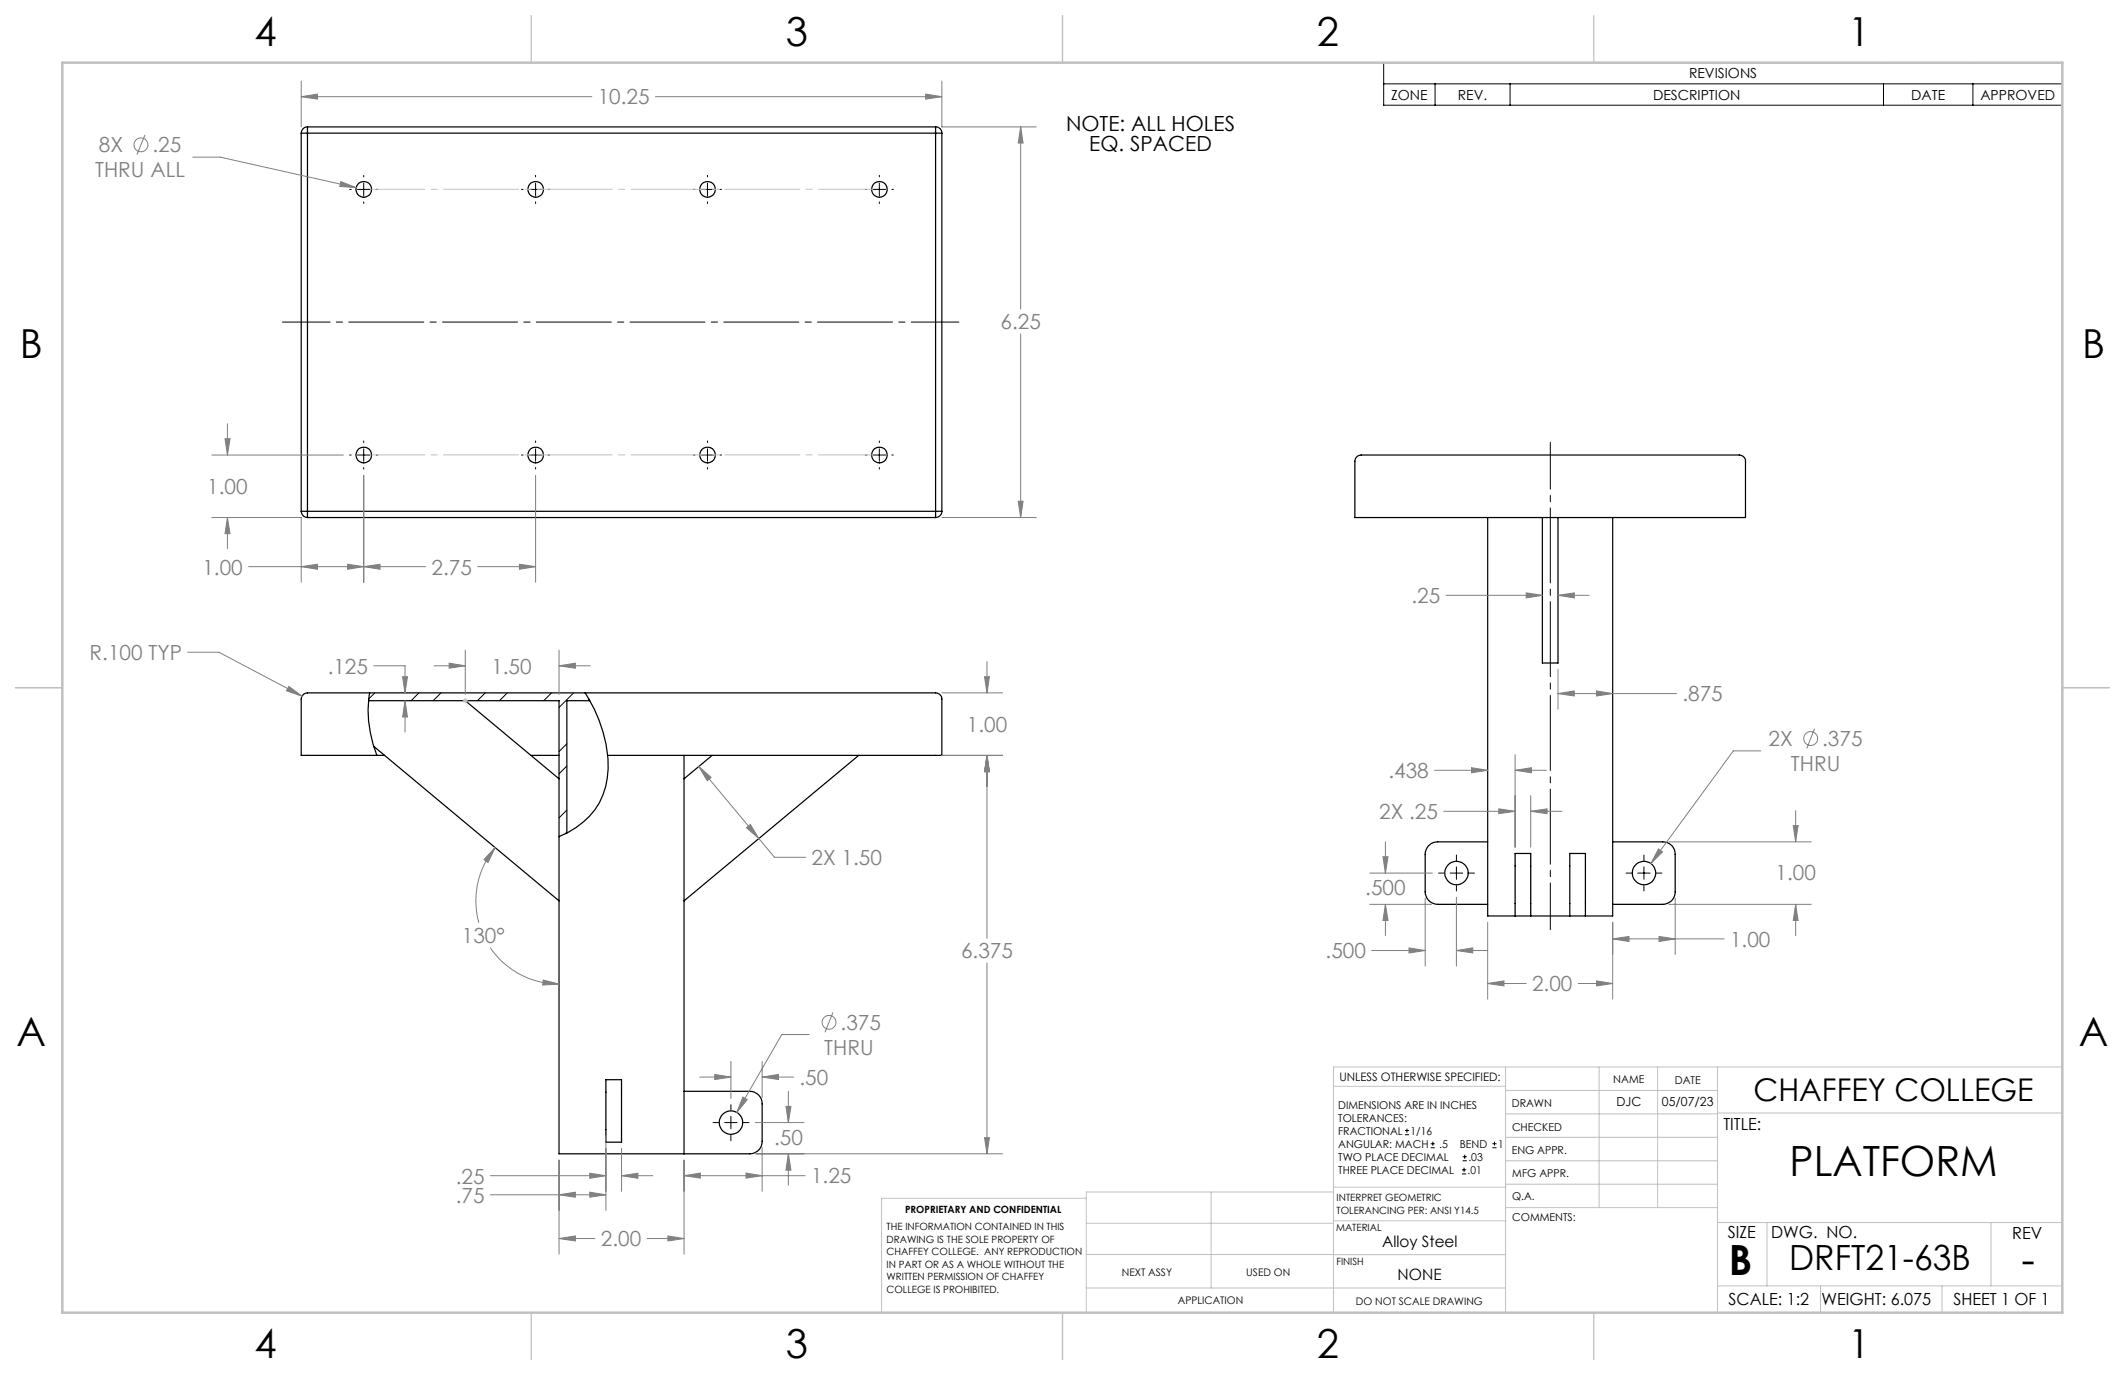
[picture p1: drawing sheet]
<svg xmlns="http://www.w3.org/2000/svg" width="432mm" height="279mm" viewBox="0 0 432 279" stroke-linecap="round" stroke-linejoin="round" font-family="sans-serif">
<g fill="none" stroke="#000" stroke-width=".2">
<path d="M281.2 12.7h137.9v8.7h-137.9zM281.2 17h137.9M291.6 17v4.4M306.8 17v4.4M382.7 17v4.4M400.9 17v4.4M71 38.5h.4M72.6 38.5h2.6M73.9 35.6v.3M73.9 37.2v2.6M76.4 38.5h.4M106 38.5h.3"/>
<path d="M107.6 38.5h2.5M108.8 35.6v.3M108.8 37.2v2.6M111.4 38.5h.3M140.9 38.5h.3M142.5 38.5h2.5M143.8 35.6v.3M143.8 37.2v2.6M146.3 38.5h.3M175.8 38.5h.3M177.4 38.5h2.6M178.7 35.6v.3"/>
<path d="M178.7 37.2v2.6M181.2 38.5h.3M73.9 41v.3M108.8 41v.3M143.8 41v.3M178.7 41v.3M71 92.5h.4M72.6 92.5h2.6M73.9 89.6v.3M73.9 91.2v2.5M73.9 95v.3M76.4 92.5h.4"/>
<path d="M106 92.5h.3M107.6 92.5h2.5M108.8 89.6v.3M108.8 91.2v2.5M108.8 95v.3M111.4 92.5h.3M140.9 92.5h.3M142.5 92.5h2.5M143.8 89.6v.3M143.8 91.2v2.5M143.8 95v.3M146.3 92.5h.3"/>
<path d="M175.8 92.5h.3M177.4 92.5h2.6M178.7 89.6v.3M178.7 91.2v2.5M178.7 95v.3M181.2 92.5h.3M76.2 140.8l-1.3 1.2M85.1 140.8l-1.6 1.6M89.6 140.8l-1.6 1.6M98.6 140.8l-1.6 1.6M103.1 140.8l-1.6 1.6M112.1 140.8l-1.6 1.6"/>
<path d="M115.2 151.1l-1.6 1.6M115.2 155.6l-1.6 1.6M116.6 140.8l-3 3M115.2 164.6l-1.6 1.6M115.2 169.1l-.3 .3M292.3 177.4h1.1M294.7 177.4h2.5M295.9 173.7v1.2M295.9 176.1v2.6M295.9 180v1M298.5 177.4h1.1M330.4 177.4h1.1"/>
<path d="M332.8 177.4h2.5M334 173.7v1.2M334 176.1v2.6M334 180v1M336.6 177.4h1.1M144.9 228.1h1.1M147.2 228.1h2.6M148.5 224.5v1.1M148.5 226.8v2.6M148.5 230.6v1.2M151.1 228.1h1.1M285.5 230.6h.8"/>
<path d="M285.5 229.7h.8M285.9 229.3v.9M290.7 233.2h.8M290.7 232.4h.8M291.1 232v.8M297.1 238.5h.8M297.1 237.7h.8M297.2 235.9h.9M297.2 235.1h.9M297.5 237.3v.8M297.6 234.6v.9M303.2 233.2h.9"/>
<path d="M303.2 232.4h.9M303.7 232v.8"/>
</g>
<g fill="none" stroke="#000" stroke-width=".25">
<path d="M61.2 27.1h1.3M61.2 27.1v76.8M62.5 25.8a1.26 1.26 0 0 0-1.3 1.3M62.5 25.8v1.3M62.5 27.1h127.6M62.5 25.8h127.6M62.5 27.1v76.8M190.1 25.8a1.21 1.21 0 0 1 1.3 1.3M190.1 27.1h1.3M190.1 25.8v1.3M190.1 27.1v76.8M191.4 27.1v76.8"/>
<path d="M275.7 92.9l.9-.4h76.8a1.26 1.26 0 0 1 1.3 1.2v11.5h-79.4v-11.5l.1-.5zM61.2 103.9h1.3M61.2 103.9a1.33 1.33 0 0 0 1.3 1.3M62.5 103.9v1.3M62.5 103.9h127.6M62.5 105.2h127.6M190.1 103.9h1.3M190.1 103.9v1.3M191.4 103.9a1.26 1.26 0 0 1-1.3 1.3M302.3 105.2v80.9h25.4v-80.9M313.4 105.2v29.5h3.2v-29.5M74.9 142.4h38.7v92.1h38.7a2.51 2.51 0 0 0 2.6-2.6v-7.6a2.5 2.5 0 0 0-2.6-2.5h-13.3"/>
<path d="M75.1 140.8a23 23 0 0 0 1.5 12.7M76 151.7l37.6 31.4M78.1 153.5h-16.9v-11.4a1.33 1.33 0 0 1 1.3-1.3h127.6a1.26 1.26 0 0 1 1.3 1.3v11.4h-67.9M94.5 142.4l19.1 15.9M107.9 153.5h5.7M118.9 140.8a32.9 32.9 0 0 1 4.6 12.7M119.8 142.4h-4.6v26.9M123.5 153.5a15 15 0 0 1-8.1 15.7l-1.8 .8M139 153.5v81M144.7 153.5l-5.7 4.8M174.5 153.5l-35.5 29.6M302.3 171.1h-10.2a2.57 2.57 0 0 0-2.5 2.5v7.6a2.57 2.57 0 0 0 2.5 2.6h10.2"/>
<path d="M327.7 171.1h10.2a2.51 2.51 0 0 1 2.5 2.5v7.6a2.5 2.5 0 0 1-2.5 2.6h-10.2M307.9 186.1v-12.7h3.1v12.7M319 186.1v-12.7h3.2v12.7M123.1 219.4h3.2v12.7h-3.2z"/>
<circle cx="73.9" cy="38.5" r="1.59"/>
<circle cx="108.8" cy="38.5" r="1.59"/>
<circle cx="143.8" cy="38.5" r="1.59"/>
<circle cx="178.7" cy="38.5" r="1.59"/>
<circle cx="73.9" cy="92.5" r="1.59"/>
<circle cx="108.8" cy="92.5" r="1.59"/>
<circle cx="143.8" cy="92.5" r="1.59"/>
<circle cx="178.7" cy="92.5" r="1.59"/>
<circle cx="296" cy="177.4" r="2.38"/>
<circle cx="334.1" cy="177.4" r="2.38"/>
<circle cx="148.5" cy="228.1" r="2.38"/>
</g>
<g fill="none" stroke="#808080" stroke-width=".2">
<path d="M61.2 19.6l3.3-.5v1zM61.2 16.5v9.3M61.2 19.6h59.1M133.2 19.6h58.2M188.1 19.1l3.3 .5-3.3 .5zM191.4 16.5v9.3h19.2M29.5 27.4l-1.7 4M39.2 31.9h5.5l27.7 6.2M69.3 36.9l3.1 1.2-3.4-.2zM207.4 25.8l.5 3.3h-1zM207.4 25.8v37M207.4 67.8v37.4"/>
<path d="M43 92.5h26.8M45.7 89.1h1l-.5 3.4zM46.2 86.1v6.4M73.9 96.6v21.7M108.8 96.6v21.7M43 105.2h18.2v13.1M46.2 105.2l.5 3.2h-1zM46.2 105.2v6.3M50.5 115.1h36M61.2 115.1l3.3-.4v1zM70.6 114.7l3.3 .4-3.3 .6zM73.9 115.1l3.3-.4v1z"/>
<path d="M97.1 115.1h11.7M105.6 114.7l3.2 .4-3.2 .6zM191.4 105.2h19.2M206.9 101.8h1l-.5 3.4zM38.1 132.5h6.4l16.9 9M58.7 139.5l2.7 2-3.2-1.1zM76 135.3h6.3v5.5M81.8 137.5h1l-.5 3.3zM88.2 135.3h6.3M91.3 134.8l3.2 .5-3.2 .5zM94.5 132.1v9M113.6 135.3l3.3-.5v1z"/>
<path d="M113.6 132.1v9M113.6 135.3h6.3M200.1 137.5h.9l-.4 3.3zM200.6 134.4v6.4M293.8 121h19.6M310.1 120.5l3.3 .5-3.3 .5zM316.6 121l3.3-.5v1zM316.6 136v8.1M316.6 121h6.3M82.3 142.4l.5 3.3h-1zM82.3 142.4v6.3M142 155.8l2.5 2.2-.8 .6z"/>
<path d="M142 155.8l15.4 18.4h6.3M191.4 153.5h12.3M191.4 140.8h12.3M200.6 153.5l.4 3.3h-.9zM200.6 153.5v37.1M291.5 156.5h10.8M299 156l3.3 .5-3.3 .5zM307.9 156.5l3.3-.5v1zM307.9 153.4v18.8M307.9 156.5h6.3M316.6 140.9l3.3-.5v1zM316.6 140.9h24.1"/>
<path d="M324.4 140.4l3.3 .5-3.3 .5zM357.8 152.6h-5.6l-16.7 22.9M368.7 148.1l-1.6 4M100.6 172.2l-1.4 3.1-.8-.6zM100.6 172.2a17 17 0 0 0-3.3 15.3M151.7 168.2l.8-.7 1.7 2.9zM278.3 177.4h12.7M281 174.1h1l-.5 3.3zM281.5 171.1v6.3M293.4 164.9h14.5M304.6 164.4l3.3 .5-3.3 .4zM311 164.9l3.4-.5v.9z"/>
<path d="M311 161.7v10.5M311 164.9h6.4M337 172.5l.8 .6-2.3 2.4zM339.1 171.1h29M364.4 167.7h1l-.5 3.4zM364.9 164.7v6.4M99.6 192.5a16.7 16.7 0 0 0 14 7.5M110.4 199.1l3.2 .9-3.3 .2zM200.6 195.7v38.8M278.3 183.8h12.6M278.7 193.1h10.9M281.5 183.8l.5 3.2h-1z"/>
<path d="M281.5 183.8v6.3M286.3 192.6l3.3 .5-3.3 .5zM289.6 182.5v13.8M295.9 193.1l3.4-.5v1zM295.9 182.3v14M295.9 193.1h6.4M302.3 199.8l3.3-.5v1zM302.3 187.4v15.6M302.3 199.8h7.8M320.7 199.8h7M324.4 199.3l3.3 .5-3.3 .5zM327.7 190.8l3.3-.5v1z"/>
<path d="M327.7 187.4v15.6M327.7 190.8h22.6M337.1 190.3l3.3 .5-3.3 .5zM339.1 183.8h29M340.4 182.5v11.5M364.9 183.8l.5 3.2h-1zM364.9 183.8v6.3M142.2 218.9h6.3M145.2 218.3l3.3 .6-3.3 .5zM148.5 215.7v7.5M154.9 218.9l3.3-.6v1.1zM154.9 215.7v7.3"/>
<path d="M154.9 218.9h6.4M164.4 210.2h-5.5l-9.2 15.9M169.3 205.7l-1.7 4.1M99.6 238.9h23.5M113.6 235.7v19.1M119.8 238.4l3.3 .5-3.3 .5zM123.1 230.8v15.2M126.3 238.9l3.3-.5v1zM126.3 233.4v8.7M126.3 238.9h6.3M139 238.9l3.3-.5v1zM139 235.7v19.1"/>
<path d="M139 238.9h24.6M151 222.9l.8 .5-2.1 2.7zM151.6 238.4l3.3 .5-3.3 .5zM153.5 228.1h9.9M153.6 234.5h50.1M154.9 233.2v8.9M159.7 224.8h1l-.5 3.3zM160.2 234.5l.5 3.3h-1zM160.2 221.8v6.3M160.2 234.5v6.3M200.1 231.2h.9l-.4 3.3zM99.6 242.8h23.5"/>
<path d="M113.6 251.7l3.3-.6v1.1zM113.6 242.8l3.3-.5v1zM113.6 251.7h7.3M119.8 242.3l3.3 .5-3.3 .5zM131.5 251.7h7.5M135.7 251.1l3.3 .6-3.3 .5z"/>
<circle cx="28.6" cy="29.4" r="1.41"/>
<circle cx="367.9" cy="150.1" r="1.4"/>
<circle cx="168.5" cy="207.7" r="1.4"/>
</g>
<g fill="none" stroke="#c0c0c0" stroke-width=".2">
<path d="M94.1 142.4h1M94.2 142l.7 .7M94.5 141.9v1M94.9 142l-.7 .7M305.9 216.8v49.9M324.9 216.8v28.6M336.8 216.8v28.6M349 216.8v49.9M419.1 216.8h-148.1v49.9M271 220.7h34.9M305.9 231.1h43.1M305.9 226.3h43.1"/>
<path d="M305.9 221.6h43.1M305.9 235.9h43.1M349 226.2h70.1M220.7 248.6h50.3M220.7 254.9h50.3M220.7 243.5h-41.6v23.2M246.1 242.2v19.5M271 255h34.9M271 248.1h35M271 242.2h-50.3v24.5M271 241.2h35M305.9 240.6h43.1"/>
<path d="M306 245.4h43M349 248.4h70.1M359.1 248.4v12.9M404.6 248.4v12.9M220.7 261.7h85.2M349 261.3h70.1M369.9 261.3v5.4M394.6 261.3v5.4"/>
</g>
<path d="M194.9 65.4h-137.5" fill="none" stroke="#000" stroke-width=".2" stroke-dasharray="15.2 1.3 1.3 1.3" stroke-dashoffset="5.6"/>
<path d="M315 188.9v-99" fill="none" stroke="#000" stroke-width=".2" stroke-dasharray="15.2 1.3 1.3 1.3" stroke-dashoffset="5.7"/>
<path d="M75.5 38.5h101.6M75.5 92.4h101.6" fill="none" stroke="#c0c0c0" stroke-width=".2" stroke-dasharray="15.2 1.3 1.3 1.3" stroke-dashoffset="4.4"/>
<path d="M108 3.2v9.5M215.9 3.2v9.5M323.8 3.2v9.5M3.1 139.7h9.6M419.1 139.7h9.5M108 266.7v9.6M215.9 266.7v9.6M323.8 266.7v9.6" fill="none" stroke="#c0c0c0" stroke-width=".25"/>
<path d="M12.7 12.7h406.4v254h-406.4z" fill="none" stroke="#c0c0c0" stroke-width=".5"/>
<g fill="#808080">
<path d="M91.3 134.8l3.2 .5-3.2 .5zM113.6 135.3l3.3-.5v1z"/>
<path d="M113.6 251.7l3.3-.6v1.1zM135.7 251.1l3.3 .6-3.3 .5zM151.7 168.2l.8-.7 1.7 2.9zM142 155.8l2.5 2.2-.8 .6zM200.1 231.2h.9l-.4 3.3zM200.6 153.5l.4 3.3h-.9zM119.8 242.3l3.3 .5-3.3 .5zM113.6 242.8l3.3-.5v1zM126.3 238.9l3.3-.5v1zM119.8 238.4l3.3 .5-3.3 .5zM139 238.9l3.3-.5v1zM151.6 238.4l3.3 .5-3.3 .5zM151 222.9l-1.3 3.2 2.1-2.7zM100.6 172.2l-1.4 3.1-.8-.6zM110.4 199.1l3.2 .9-3.3 .2zM58.7 139.5l-.5 .9 3.2 1.1zM200.6 153.5l.4 3.3h-.9zM200.1 137.5h.9l-.4 3.3zM82.3 142.4l.5 3.3h-1zM81.8 137.5h1l-.5 3.3zM160.2 234.5l.5 3.3h-1zM159.7 224.8h1l-.5 3.3zM154.9 218.9l3.3-.6v1.1zM145.2 218.3l3.3 .6-3.3 .5zM61.2 19.6l3.3-.5v1zM188.1 19.1l3.3 .5-3.3 .5zM207.4 25.8l.5 3.3h-1zM206.9 101.8h1l-.5 3.4zM45.7 89.1h1l-.5 3.4zM46.2 105.2l.5 3.2h-1zM61.2 115.1l3.3-.4v1zM70.6 114.7l3.3 .4-3.3 .6zM73.9 115.1l3.3-.4v1zM105.6 114.7l3.2 .4-3.2 .6zM69.3 36.9l-.3 1 3.4 .2zM316.6 140.9l3.3-.5v1zM324.4 140.4l3.3 .5-3.3 .5zM316.6 121l3.3-.5v1zM310.1 120.5l3.3 .5-3.3 .5zM324.4 199.3l3.3 .5-3.3 .5zM302.3 199.8l3.3-.5v1zM299 156l3.3 .5-3.3 .5zM307.9 156.5l3.3-.5v1zM304.6 164.4l3.3 .5-3.3 .4zM311 164.9l3.4-.5v.9zM327.7 190.8l3.3-.5v1zM337.1 190.3l3.3 .5-3.3 .5zM364.9 183.8l.5 3.2h-1zM364.4 167.7h1l-.5 3.4zM281.5 183.8l.5 3.2h-1zM281 174.1h1l-.5 3.3zM286.3 192.6l3.3 .5-3.3 .5zM295.9 193.1l3.4-.5v1zM337 172.5l-1.5 3 2.3-2.4z"/>
</g>
<g font-size="8.5">
<text x="363.6" y="239">PLATFORM</text>
<text x="351.3" y="259">B</text>
<text x="410.8" y="258.9">-</text>
</g>
<g font-size="8.1">
<text x="51.7" y="9.3">4</text>
<text x="159.7" y="9.3">3</text>
<text x="267.6" y="9.3">2</text>
<text x="375.6" y="9.3">1</text>
<text x="4" y="72.8">B</text>
<text x="423.1" y="72.8">B</text>
<text x="3.3" y="212.5">A</text>
<text x="422.4" y="212.5">A</text>
<text x="51.7" y="276">4</text>
<text x="159.7" y="276">3</text>
<text x="267.6" y="276">2</text>
<text x="375.6" y="276">1</text>
</g>
<text font-size="7.1" x="363.6" y="258.1">DRFT21-63B</text>
<text font-size="6.3" x="356.3" y="223.7">CHAFFEY COLLEGE</text>
<g font-size="4.2" fill="#808080">
<text x="121.4" y="21.2">10.25</text>
<text x="20.1" y="31">8X</text>
<text x="31" y="31">.25</text>
<text x="19.3" y="36.1">THRU ALL</text>
<text x="203.3" y="66.9">6.25</text>
<text x="42.1" y="100.4">1.00</text>
<text x="41.1" y="116.7">1.00</text>
<text x="87.7" y="116.7">2.75</text>
<text x="286.8" y="122.6">.25</text>
<text x="18.2" y="134.1">R.100 TYP</text>
<text x="66.6" y="136.9">.125</text>
<text x="99.8" y="136.9">1.50</text>
<text x="341.9" y="142.5">.875</text>
<text x="196.5" y="148.7">1.00</text>
<text x="359.4" y="151.6">2X</text>
<text x="370.3" y="151.6">.375</text>
<text x="282.1" y="158.1">.438</text>
<text x="363.9" y="156.7">THRU</text>
<text x="280.2" y="166.4">2X .25</text>
<text x="164.9" y="175.8">2X 1.50</text>
<text x="360.8" y="178.7">1.00</text>
<text x="277.4" y="181.8">.500</text>
<text x="93.9" y="191.6">130°</text>
<text x="195.3" y="194.7">6.375</text>
<text x="269.4" y="194.7">.500</text>
<text x="351.5" y="192.4">1.00</text>
<text x="311.3" y="201.4">2.00</text>
<text x="170.8" y="209.3">.375</text>
<text x="167.5" y="214.4">THRU</text>
<text x="162.5" y="220.4">.50</text>
<text x="157.3" y="232.8">.50</text>
<text x="92.6" y="244.3">.75</text>
<text x="92.6" y="240.5">.25</text>
<text x="164.8" y="240.5">1.25</text>
<text x="122.1" y="253.3">2.00</text>
</g>
<g font-size="4.2">
<text x="216.6" y="26.6">NOTE: ALL HOLES</text>
<text x="221.3" y="30.8">EQ. SPACED</text>
</g>
<g font-size="3.4">
<text x="350.2" y="229.5">TITLE:</text>
<text x="351.1" y="251.6">SIZE</text>
<text x="359.9" y="251.6">DWG. NO.</text>
<text x="408.9" y="251.7">REV</text>
<text x="351.2" y="265.2">SCALE: 1:2</text>
<text x="370.1" y="265.3">WEIGHT: 6.075</text>
<text x="396.9" y="265.2">SHEET 1 OF 1</text>
</g>
<g font-size="3.2">
<text x="280.9" y="253.3">Alloy Steel</text>
<text x="284" y="260.1">NONE</text>
</g>
<g font-size="2.8">
<text x="343.2" y="15.9">REVISIONS</text>
<text x="282.7" y="20.3">ZONE</text>
<text x="296.2" y="20.3">REV.</text>
<text x="335.9" y="20.3">DESCRIPTION</text>
<text x="388.4" y="20.3">DATE</text>
<text x="402.4" y="20.3">APPROVED</text>
</g>
<g font-size="2.5">
<text x="328.5" y="224.8">DJC</text>
<text x="337.7" y="224.8">05/07/23</text>
</g>
<text font-size="2.4" x="272.2" y="219.7">UNLESS OTHERWISE SPECIFIED:</text>
<g font-size="2.2">
<text x="327.8" y="220.1">NAME</text>
<text x="340.3" y="220.2">DATE</text>
<text x="271.9" y="225.3">DIMENSIONS ARE IN INCHES</text>
<text x="271.9" y="227.9">TOLERANCES:</text>
<text x="307.2" y="224.9">DRAWN</text>
<text x="271.9" y="230.6">FRACTIONAL</text>
<text x="271.9" y="233.2">ANGULAR: MACH</text>
<text x="286.6" y="230.6">1/16</text>
<text x="292.5" y="233.2">.5</text>
<text x="296.6" y="233.2">BEND</text>
<text x="304.4" y="233.2">1</text>
<text x="307.3" y="229.8">CHECKED</text>
<text x="271.9" y="238.5">THREE PLACE DECIMAL</text>
<text x="271.9" y="235.9">TWO PLACE DECIMAL</text>
<text x="298.2" y="238.5">.01</text>
<text x="298.4" y="235.9">.03</text>
<text x="307.2" y="234.5">ENG APPR.</text>
<text x="307.3" y="239.2">MFG APPR.</text>
<text x="307.3" y="243.9">Q.A.</text>
<text x="307.3" y="248.1">COMMENTS:</text>
</g>
<g font-size="2.1">
<text x="227.9" y="259.2">NEXT ASSY</text>
<text x="253.3" y="259.2">USED ON</text>
<text x="239.3" y="265">APPLICATION</text>
<text x="275.5" y="265.1">DO NOT SCALE DRAWING</text>
</g>
<g font-size="2">
<text x="271.6" y="244.1">INTERPRET GEOMETRIC</text>
<text x="180.2" y="250">THE INFORMATION CONTAINED IN THIS</text>
<text x="183.9" y="246.4">PROPRIETARY AND CONFIDENTIAL</text>
<text x="271.5" y="250.2">MATERIAL</text>
<text x="271.6" y="246.6">TOLERANCING PER: ANSI Y14.5</text>
<text x="180.2" y="252.5">DRAWING IS THE SOLE PROPERTY OF</text>
<text x="180.2" y="255.1">CHAFFEY COLLEGE. ANY REPRODUCTION</text>
<text x="180.2" y="257.6">IN PART OR AS A WHOLE WITHOUT THE</text>
<text x="271.5" y="257">FINISH</text>
<text x="180.2" y="260.1">WRITTEN PERMISSION OF CHAFFEY</text>
<text x="180.2" y="262.6">COLLEGE IS PROHIBITED.</text>
</g>
</svg>
